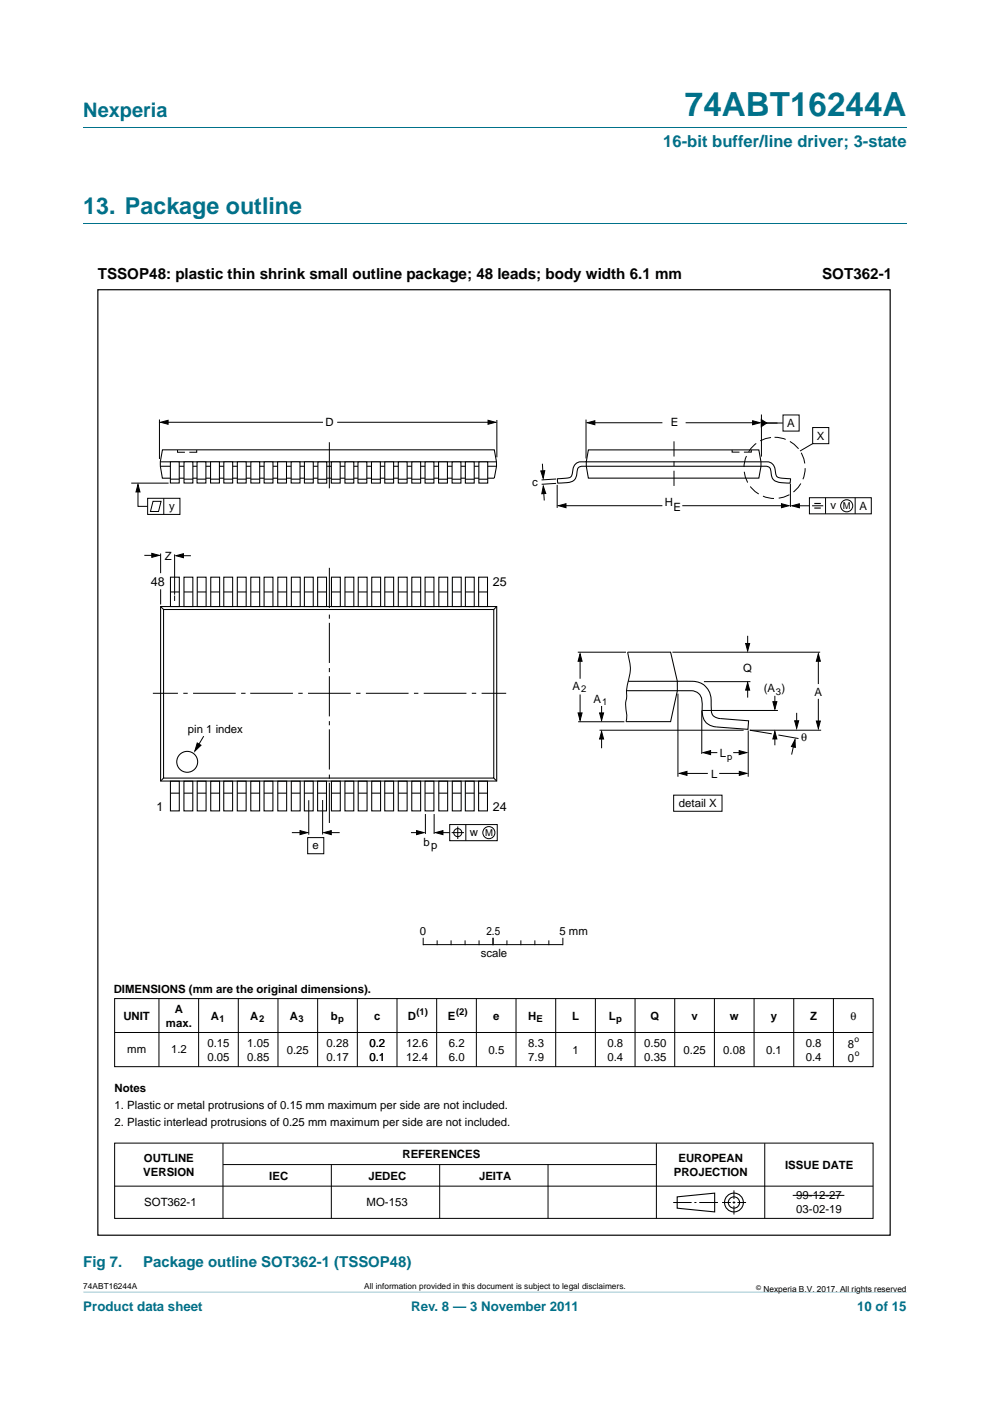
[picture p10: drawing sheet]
<svg xmlns="http://www.w3.org/2000/svg" width="210mm" height="297mm" viewBox="0 0 210 297" stroke-linecap="round" stroke-linejoin="round" font-family="sans-serif">
<path d="M17.7 273.9l174.6 .1z" fill="#00718a"/>
<path d="M17.7 27h174.6M17.7 47.4h174.6" fill="none" stroke="#00718a" stroke-width=".21"/>
<g fill="none" stroke="#000" stroke-width=".21">
<path d="M33.8 88.9v8.4M35 89.5h33.5M37.7 95.4v.5h1.5M41.7 95.4v.5h-1.5M69.9 93.8v9.7M71.5 89.5h32.7M105.4 89v8M115 98.3l.2 2.6M124.3 89v8.2M125.3 89.6h15.2M145.4 89.6h15M155.3 95.4v.5h1.5"/>
<path d="M159.4 95.4v.5h-1.6M161.5 87.9v8.9M172.4 90.6h3.4v3.5h-3.4zM172.4 94.1l-2.7 1.5M27.8 102.4h8M29.3 103.3v4.1h2M30.6 117.7h2.6M31.3 105.6h6.9v3.5h-6.9zM32.5 106.3h1.7l-.6 2.1h-1.7zM34.1 117.4v4.1M34.7 105.6v3.5M37 117.5v8.6"/>
<path d="M37.9 117.8h2.6M115.3 103.6l.1 2.5M117.9 101.6l-3 .2M118 102.5l-3.1 .2M118.2 102.8v4.9M119.3 107.2h21.2M144.7 107.2h21.6M167.6 102.6v4.9M34.1 124.9v3.3M37 126.3v1.1M122.6 138.3h10.2M123 139.2v4.7"/>
<path d="M133.1 138.3a10 10 0 0 1 0 6.7l-.2 1.3v1.4a8.1 8.1 0 0 0 0 4.1l-.1 1.2M142.6 138.3h31.4M158.6 134.8v2.4M173.6 139.7v5.3M43.2 156.1l-1.6 2.7M122.6 153h9.8M123 147.2v4.8M127.2 154.8h30.5M127.6 149.7v2.5M127.6 156.1v2.5M143.8 147.1v17.6M148.8 150.6v9.3"/>
<path d="M148.9 150.6h16.1M149.3 144.5h9.9M150 159.6h2.1M155.5 159.6h1.8M158.6 145.5v2.4M158.7 154.9v9.8M164.3 147.5v1.9M164.3 156.1v1.9M165.1 155.8l4.3 .8M168.5 157.4l-.6 2.6M169 151.1v2.6M173.6 148.2v5.2"/>
<path d="M174.2 154.8h-15.2l4.7 .8M61.9 176.5h2.6M65.3 177.6h3.4v3.4h-3.4zM69.5 176.5h2.5M87.2 176.5h2M90.2 172.6v4.2M92.1 172.6v4.2M93.2 176.5h2.2M95.4 174.8h10.1v3.4h-10.1zM95.8 176.5h2.6M97.1 175.2v2.7M98.8 174.8v3.4"/>
<path d="M142.9 168.6h10.2v3.4h-10.2zM144.8 164h5.3M152.5 164h5.1M24.3 211.7h160.9v14.5h-160.9zM24.3 218.9h160.9M33.7 211.7v14.4M42.1 211.7v14.4M50.5 211.7v14.4M59 211.7v14.4M67.4 211.7v14.4M75.8 211.7v14.4M84.2 211.7v14.4"/>
<path d="M92.6 211.7v14.4M101 211.7v14.4M109.5 211.7v14.4M117.9 211.7v14.4M126.3 211.7v14.4M134.7 211.7v14.4M143.1 211.7v14.4M151.5 211.7v14.4M159.9 211.7v14.4M168.4 211.7v14.4M176.8 211.7v14.4M24.3 242.4h160.9v15.9h-160.9z"/>
<path d="M24.3 251.5h160.9M47.3 242.4v15.9M47.3 246.9h91.8M70.3 246.9v11.4M93.3 246.9v11.4M116.2 246.9v11.4M139.2 242.4v15.9M142.8 255h3.9M147.3 255h.4M148.3 255h4M153.2 255h1.8M155.4 255h.6"/>
<path d="M155.7 252.4v1.8M155.7 254.7v.5M155.7 255.7v1.8M156.4 255h1.8M162.2 242.4v15.9M168.1 253.4h11"/>
<circle cx="97.1" cy="176.5" r=".86"/>
<circle cx="103.7" cy="176.5" r="1.28"/>
</g>
<g fill="none" stroke="#000" stroke-width=".23">
<path d="M143.6 253.8l8-.8v3.9l-8-.7z"/>
<circle cx="155.7" cy="255" r="1.99"/>
<circle cx="155.7" cy="255" r="1.2"/>
</g>
<g fill="#000" stroke="#000" stroke-width=".21">
<path d="M34.1 89.5l1.6-.4v.9zM103.5 89.1l1.6 .4-1.6 .5zM114.7 99.8h.8l-.3 1.6zM124.6 89.6l1.6-.4v.9zM159.6 89.2l1.6 .4-1.6 .5zM29.3 102.7l.4 1.6h-.9zM32.2 117.3l1.6 .4-1.6 .5zM37.3 117.8l1.6-.4v.8zM115.2 103.1l.6 1.5-.9 .1zM118.5 107.2l1.5-.4v.8zM165.7 106.8l1.6 .4-1.6 .4zM158.2 136.4h.8l-.4 1.6z"/>
<path d="M41.8 157.5l.8 .5-1.3 1.3zM123 138.6l.5 1.6h-.9zM122.6 151.2h.9l-.5 1.5zM127.6 155.1l.4 1.6h-.8zM127.2 151.2h.8l-.4 1.5zM149.1 159.6l1.6-.5v.9zM156.8 159.1l1.6 .5-1.6 .4zM158.6 144.7l.4 1.6h-.8zM164.3 155.1l.5 1.6h-.9zM163.9 148.8h.9l-.5 1.6zM168.6 156.8l.1 1.7-.8-.2zM168.6 152.8h.8l-.4 1.6z"/>
<path d="M173.6 138.6l.4 1.6h-.9zM173.1 152.9h.9l-.4 1.6zM63.6 176.1l1.6 .4-1.6 .5zM68.7 176.5l1.6-.4v.9zM88.4 176.1l1.5 .4-1.5 .5zM92.4 176.5l1.6-.4v.9zM144.1 164l1.6-.5v.9zM156.8 163.5l1.6 .5-1.6 .4z"/>
</g>
<path d="M143 93.6v9.5" fill="none" stroke="#000" stroke-width=".21" stroke-dasharray="3.2 1 1 1" stroke-linecap="butt"/>
<circle cx="164.3" cy="99.2" r="6.5" fill="none" stroke="#000" stroke-width=".21" stroke-dasharray="2.4 1" stroke-linecap="butt"/>
<g fill="none" stroke="#000" stroke-width=".22">
<path d="M34 97.9h71.3M34.1 98.9h71.2M124.8 95.4h36.2l.4 2.5v1l-.4 2.5h-36.2l-.4-2.5v-1zM104.8 101.4h-70.4l-.4-2.6v-.9l.5-2.5h70.3l.5 2.5v1l-.5 2.5M118.2 101.5l2.1-.1a1.12 1.12 0 0 0 1.2-1.4 2.03 2.03 0 0 1 2.6-2.1h37.3a3.4 3.4 0 0 1 2.5 .5 4.4 4.4 0 0 1 .7 2.4 3.5 3.5 0 0 0 2.8 .7h.3a.62 .62 0 0 1-.4 .9 5.7 5.7 0 0 1-3.2-.7l-.4-.5-.1-.8a1.3 1.3 0 0 0-1.8-1.5h-38a1.22 1.22 0 0 0-1.4 1.5 1.92 1.92 0 0 1-2.2 1.9l-1.7 .1a.61 .61 0 0 1-.3-.9zM34.1 128.6h71.3v37h-71.3zM34.1 128.6l.6 .6M34.7 129.2h70v35.8h-70zM105.4 128.6l-.7 .6M133.1 138.3h9.1l1.5 6.1v2.1l-1.5 6.5h-9.4M34.7 165l-.6 .6M104.7 165l.7 .6"/>
<circle cx="39.7" cy="161.5" r="2.22"/>
</g>
<g fill="#fff" stroke="#000" stroke-width=".22">
<path d="M67.4 97.9h1.9v4.5h-1.9z"/>
<path d="M67.4 101.6h1.9z"/>
<path d="M70.3 97.9h1.9v4.5h-1.9z"/>
<path d="M70.3 101.6h1.9z"/>
<path d="M73.2 97.9h1.8v4.5h-1.8z"/>
<path d="M73.2 101.6h1.9z"/>
<path d="M75.9 97.9h1.9v4.5h-1.9z"/>
<path d="M75.9 101.6h1.9z"/>
<path d="M78.8 97.9h1.9v4.5h-1.9z"/>
<path d="M78.8 101.6h1.9z"/>
<path d="M81.6 97.9h1.9v4.5h-1.9z"/>
<path d="M81.6 101.6h1.9z"/>
<path d="M84.5 97.9h1.9v4.5h-1.9z"/>
<path d="M84.5 101.6h1.9z"/>
<path d="M87.3 97.9h1.9v4.5h-1.9z"/>
<path d="M87.4 101.6h1.8z"/>
<path d="M90.2 97.9h1.8v4.5h-1.8z"/>
<path d="M90.2 101.6h1.8z"/>
<path d="M93 97.9h1.9v4.5h-1.9z"/>
<path d="M93 101.6h1.9z"/>
<path d="M95.9 97.9h1.9v4.5h-1.9z"/>
<path d="M95.9 101.6h1.9z"/>
<path d="M98.7 97.9h1.9v4.5h-1.9z"/>
<path d="M98.7 101.6h1.9z"/>
<path d="M101.6 97.9h1.8v4.5h-1.8z"/>
<path d="M101.6 101.6h1.9z"/>
<path d="M36.1 97.9h1.9v4.5h-1.9z"/>
<path d="M36.1 101.6h1.9z"/>
<path d="M39 97.9h1.9v4.5h-1.9z"/>
<path d="M39 101.6h1.9z"/>
<path d="M41.8 97.9h1.9v4.5h-1.9z"/>
<path d="M41.8 101.6h1.9z"/>
<path d="M44.7 97.9h1.8v4.5h-1.8z"/>
<path d="M44.7 101.6h1.9z"/>
<path d="M47.5 97.9h1.9v4.5h-1.9z"/>
<path d="M47.5 101.6h1.9z"/>
<path d="M50.3 97.9h1.9v4.5h-1.9z"/>
<path d="M50.4 101.6h1.8z"/>
<path d="M53.2 97.9h1.9v4.5h-1.9z"/>
<path d="M53.2 101.6h1.9z"/>
<path d="M56 97.9h1.9v4.5h-1.9z"/>
<path d="M56 101.6h1.9z"/>
<path d="M58.9 97.9h1.9v4.5h-1.9z"/>
<path d="M58.9 101.6h1.9z"/>
<path d="M61.8 97.9h1.8v4.5h-1.8z"/>
<path d="M61.8 101.6h1.8z"/>
<path d="M64.6 97.9h1.8v4.5h-1.8z"/>
<path d="M64.6 101.6h1.9z"/>
</g>
<g fill="none" stroke="#000" stroke-width=".22">
<path d="M36.2 122.4h1.8v6.2h-1.8zM36.2 125.5h1.8M39 122.4h1.9v6.2h-1.9zM39 125.5h1.9M41.8 122.4h1.9v6.2h-1.9zM41.8 125.5h1.9M44.7 122.4h1.9v6.2h-1.9zM44.7 125.5h1.9M47.5 122.4h1.8v6.2h-1.8zM47.5 125.5h1.8M50.3 122.4h1.9v6.2h-1.9zM50.3 125.5h1.9"/>
<path d="M53.2 122.4h1.9v6.2h-1.9zM53.2 125.5h1.9M56 122.4h1.9v6.2h-1.9zM56 125.5h1.9M58.9 122.4h1.9v6.2h-1.9zM58.9 125.5h1.9M61.8 122.4h1.9v6.2h-1.9zM61.8 125.5h1.9M64.6 122.4h1.8v6.2h-1.8zM64.6 125.5h1.8M67.4 122.4h1.9v6.2h-1.9zM67.4 125.5h1.9"/>
<path d="M70.3 122.4h1.9v6.2h-1.9zM70.3 125.5h1.9M73.2 122.4h1.8v6.2h-1.8zM73.2 125.5h1.8M76 122.4h1.9v6.2h-1.9zM76 125.5h1.9M78.8 122.4h1.9v6.2h-1.9zM78.8 125.5h1.9M81.6 122.4h1.9v6.2h-1.9zM81.6 125.5h1.9M84.5 122.4h1.9v6.2h-1.9zM84.5 125.5h1.9"/>
<path d="M87.3 122.4h1.9v6.2h-1.9zM87.3 125.5h1.9M90.2 122.4h1.8v6.2h-1.8zM90.2 125.5h1.8M93.1 122.4h1.9v6.2h-1.9zM93.1 125.5h1.9M95.9 122.4h1.9v6.2h-1.9zM95.9 125.5h1.9M98.7 122.4h1.9v6.2h-1.9zM98.7 125.5h1.9M101.5 122.4h1.9v6.2h-1.9zM101.5 125.5h1.9"/>
<path d="M133.2 144.5l10.8-.1a11.6 11.6 0 0 1 4.8 .5 4.2 4.2 0 0 1 2 4.3v.7a1.95 1.95 0 0 0 2.1 2.5l5.9 .4-.2 1.8-6.6-.5a3.2 3.2 0 0 1-3.1-3.8v-.7a2.48 2.48 0 0 0-2.2-3.2h-13.8M36.1 165.6h1.9v6.3h-1.9zM36.1 168.2h1.9M39 165.6h1.9v6.3h-1.9zM39 168.2h1.9M41.8 165.6h1.9v6.3h-1.9zM41.8 168.2h1.9M44.7 165.6h1.9v6.3h-1.9zM44.7 168.2h1.9M47.5 165.6h1.8v6.3h-1.8zM47.5 168.2h1.8M50.3 165.6h1.9v6.3h-1.9z"/>
<path d="M50.3 168.2h1.9M53.2 165.6h1.9v6.3h-1.9zM53.2 168.2h1.9M56 165.6h1.9v6.3h-1.9zM56 168.2h1.9M58.9 165.6h1.9v6.3h-1.9zM58.9 168.2h1.9M61.8 165.6h1.9v6.3h-1.9zM61.8 168.2h1.9M64.6 165.6h1.8v6.3h-1.8zM64.6 168.2h1.8M67.4 165.6h1.8v6.3h-1.8z"/>
<path d="M67.4 168.2h1.8M70.3 165.6h1.9v6.3h-1.9zM70.3 168.2h1.9M73.2 165.6h1.8v6.3h-1.8zM73.2 168.2h1.8M76 165.6h1.9v6.3h-1.9zM76 168.2h1.9M78.8 165.6h1.9v6.3h-1.9zM78.8 168.2h1.9M81.6 165.6h1.9v6.3h-1.9zM81.6 168.2h1.9M84.5 165.6h1.9v6.3h-1.9z"/>
<path d="M84.5 168.2h1.9M87.3 165.6h1.9v6.3h-1.9zM87.3 168.2h1.9M90.2 165.6h1.8v6.3h-1.8zM90.2 168.2h1.8M93.1 165.6h1.8v6.3h-1.8zM93.1 168.2h1.8M95.9 165.6h1.9v6.3h-1.9zM95.9 168.2h1.9M98.7 165.6h1.9v6.3h-1.9zM98.7 168.2h1.9M101.5 165.6h1.9v6.3h-1.9z"/>
<path d="M101.5 168.2h1.9"/>
</g>
<g fill="none" stroke="#000" stroke-width=".21">
<path d="M162 89.7h4M166.1 88h3.4v3.4h-3.4zM168.8 107.2h2.9M171.7 105.5h13.1v3.4h-13.1zM172.2 107.2h2.4M175.1 105.5v3.4M181.4 105.5v3.4M69.9 120.4v8.5M69.9 130.3v.9M69.9 132.1v8.5M32.4 147h5.3M38.9 147h.9"/>
<path d="M41 147h9M51.1 147h1M53.1 147h9M63.3 147h.9M65.3 147h9.1M69.9 143.4v8.5M69.9 141.6v.9M69.9 152.9v.9M69.9 154.6v8.6M75.5 147h1M77.6 147h9.1M87.8 147h.9"/>
<path d="M89.9 147h9M100.1 147h.9M102.1 147h5.3M65.5 169.7v7.3M68.4 169.6v7.3M69.9 164.2v.9M69.9 166v8.5M89.8 198.9v1.4M92.7 199.5v.8M95.7 199.5v.8M98.6 199.5v.8M101.6 199.5v.8"/>
<path d="M104.6 198.9v1.4M107.5 199.5v.8M110.5 199.5v.8M113.4 199.5v.8M116.4 199.5v.8M119.4 198.9v1.4M89.8 200.3h29.5"/>
<circle cx="179.6" cy="107.2" r="1.28"/>
</g>
<path d="M161.5 89l1.1 .7-1.1 .8zM168 107.2l1.5-.4v.9z" fill="#000" stroke="#000" stroke-width=".21"/>
<path d="M172.7 106.7h1.4M172.7 107.7h1.4" fill="none" stroke="#000" stroke-width=".24"/>
<path d="M20.8 61.4h168v200.5h-168z" fill="none" stroke="#000" stroke-width=".25"/>
<text font-size="7" fill="#00718a" x="145.3" y="24.6">74ABT16244A</text>
<text font-size="4.9" fill="#00718a" x="17.7" y="45.4">13. Package outline</text>
<text font-size="4.2" fill="#00718a" x="17.7" y="24.9">Nexperia</text>
<text font-size="3.5" fill="#00718a" x="140.7" y="31.1">16-bit buffer/line driver; 3-state</text>
<g font-size="3.2">
<text x="20.7" y="59.1">TSSOP48: plastic thin shrink small outline package; 48 leads; body width 6.1 mm</text>
<text x="174.4" y="59.1">SOT362-1</text>
</g>
<g font-size="3.2" fill="#00718a">
<text x="17.7" y="268.6">Fig 7.</text>
<text x="30.4" y="268.6">Package outline SOT362-1 (TSSOP48)</text>
</g>
<g font-size="2.8" fill="#00718a">
<text x="17.7" y="277.9">Product data sheet</text>
<text x="87.2" y="277.9">Rev. 8 — 3 November 2011</text>
<text x="181.8" y="277.9">10 of 15</text>
</g>
<g font-size="2.7">
<text x="32" y="124.2">48</text>
<text x="104.5" y="124.2">25</text>
<text x="33.2" y="171.9">1</text>
<text x="104.5" y="171.9">24</text>
</g>
<g font-size="2.4">
<text x="69.1" y="90.4">D</text>
<text x="142.3" y="90.3">E</text>
<text x="167" y="90.6">A</text>
<text x="173.3" y="93.2">X</text>
<text x="112.9" y="103">c</text>
<text x="141" y="107.2">H</text>
<text x="176.2" y="108">v</text>
<text x="35.9" y="108.1">y</text>
<text x="142.9" y="108.4">E</text>
<text x="182.3" y="108.1">A</text>
<text x="34.9" y="118.7">Z</text>
<text x="157.6" y="142.4">Q</text>
<text x="121.4" y="146.3">A</text>
<text x="125.9" y="149">A</text>
<text x="162" y="146.8">(A )</text>
<text x="172.7" y="147.6">A</text>
<text x="39.9" y="155.4">pin 1 index</text>
<text x="152.7" y="160.6">L</text>
<text x="169.9" y="157">θ</text>
<text x="150.9" y="164.9">L</text>
<text x="144" y="171.2">detail X</text>
<text x="89.9" y="179.4">bp</text>
<text x="99.7" y="177.3">w</text>
<text x="66.3" y="180">e</text>
<text x="89.1" y="198.2">0</text>
<text x="102" y="202.9">scale</text>
<text x="103.2" y="198.2">2.5</text>
<text x="118.7" y="198.2">5 mm</text>
<text x="24.1" y="210.6">DIMENSIONS (mm are the original dimensions).</text>
<text x="37.1" y="214.7">A</text>
<text x="26.2" y="216.2">UNIT</text>
<text x="35.2" y="217.7">max.</text>
<text x="44" y="221.9">0.15</text>
<text x="44.7" y="216.2">A</text>
<text x="52.4" y="221.9">1.05</text>
<text x="53.1" y="216.2">A</text>
<text x="61.5" y="216.2">A</text>
<text x="69.3" y="221.9">0.28</text>
<text x="70.2" y="216.2">b</text>
<text x="78.4" y="221.9">0.2</text>
<text x="79.3" y="216.2">c</text>
<text x="86.1" y="221.9">12.6</text>
<text x="86.5" y="216.2">D</text>
<text x="95" y="216.2">E</text>
<text x="95.2" y="221.9">6.2</text>
<text x="104.6" y="216.2">e</text>
<text x="112" y="216.2">H</text>
<text x="112.1" y="221.9">8.3</text>
<text x="121.4" y="216.2">L</text>
<text x="128.8" y="221.9">0.8</text>
<text x="129.1" y="216.2">L</text>
<text x="136.6" y="221.9">0.50</text>
<text x="138" y="216.2">Q</text>
<text x="146.7" y="216.2">v</text>
<text x="154.8" y="216.2">w</text>
<text x="163.5" y="216.2">y</text>
<text x="170.9" y="221.9">0.8</text>
<text x="171.8" y="216.2">Z</text>
<text x="180.4" y="216.2">θ</text>
<text x="27" y="223.2">mm</text>
<text x="36.3" y="223.3">1.2</text>
<text x="44" y="224.9">0.05</text>
<text x="52.4" y="224.9">0.85</text>
<text x="60.8" y="223.4">0.25</text>
<text x="69.3" y="224.9">0.17</text>
<text x="78.4" y="224.9">0.1</text>
<text x="86.1" y="224.9">12.4</text>
<text x="95.2" y="224.9">6.0</text>
<text x="103.6" y="223.4">0.5</text>
<text x="112.1" y="224.9">7.9</text>
<text x="121.5" y="223.4">1</text>
<text x="128.8" y="224.9">0.4</text>
<text x="136.6" y="224.9">0.35</text>
<text x="145" y="223.4">0.25</text>
<text x="153.4" y="223.4">0.08</text>
<text x="162.5" y="223.4">0.1</text>
<text x="170.9" y="224.9">0.4</text>
<text x="179.8" y="222.1">8</text>
<text x="179.8" y="225.1">0</text>
<text x="24.3" y="231.4">Notes</text>
<text x="24.3" y="235">1. Plastic or metal protrusions of 0.15 mm maximum per side are not included.</text>
<text x="24.3" y="238.7">2. Plastic interlead protrusions of 0.25 mm maximum per side are not included.</text>
<text x="85.4" y="245.6">REFERENCES</text>
<text x="30.4" y="249.3">VERSION</text>
<text x="30.5" y="246.3">OUTLINE</text>
<text x="57.1" y="250.2">IEC</text>
<text x="78.1" y="250.2">JEDEC</text>
<text x="101.6" y="250.2">JEITA</text>
<text x="142.9" y="249.3">PROJECTION</text>
<text x="143.9" y="246.3">EUROPEAN</text>
<text x="166.5" y="247.8">ISSUE DATE</text>
<text x="30.6" y="255.8">SOT362-1</text>
<text x="77.8" y="255.8">MO-153</text>
<text x="168.9" y="254.3">99-12-27</text>
<text x="168.9" y="257.2">03-02-19</text>
</g>
<g font-size="2">
<text x="178.8" y="108">M</text>
<text x="123.2" y="146.7">2</text>
<text x="127.7" y="149.5">1</text>
<text x="164.6" y="147.3">3</text>
<text x="154.3" y="161.1">p</text>
<text x="102.9" y="177.3">M</text>
<text x="88.3" y="215.3">(1)</text>
<text x="96.7" y="215.3">(2)</text>
<text x="46.6" y="216.7">1</text>
<text x="54.9" y="216.7">2</text>
<text x="63.3" y="216.7">3</text>
<text x="71.8" y="216.7">p</text>
<text x="113.8" y="216.7">E</text>
<text x="130.7" y="216.7">p</text>
</g>
<g font-size="1.8">
<text x="181.3" y="220.9">o</text>
<text x="181.3" y="223.8">o</text>
<text x="17.7" y="273.3">74ABT16244A</text>
<text x="77.3" y="273.3">All information provided in this document is subject to legal disclaimers.</text>
<text x="161.9" y="273.9">Nexperia B.V. 2017. All rights reserved</text>
</g>
<text font-size="1.4" x="160.4" y="273.4">©</text>
</svg>
